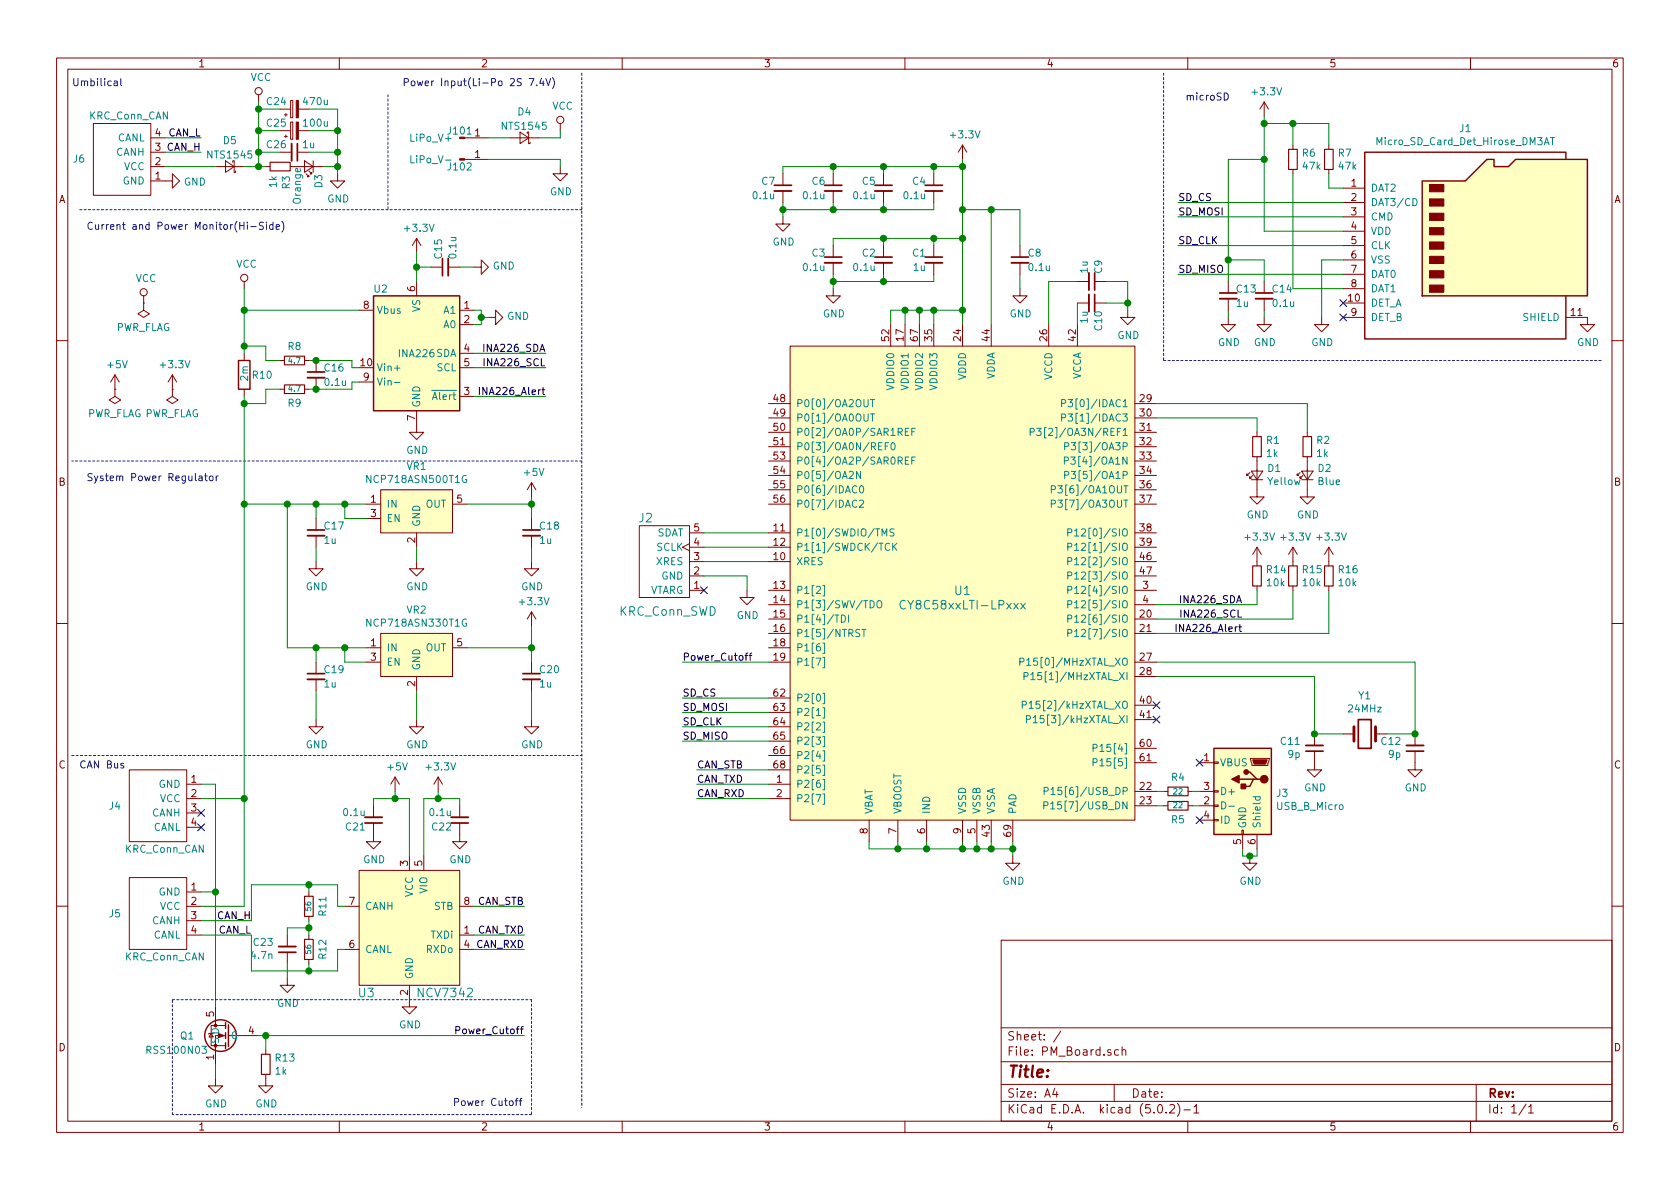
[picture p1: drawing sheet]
<svg xmlns="http://www.w3.org/2000/svg" width="297mm" height="210mm" viewBox="0 0 297 210" stroke-linecap="round" stroke-linejoin="round" font-family="sans-serif">
<g fill="none" stroke="#840000" stroke-width=".18">
<path d="M10 10.3h277v189.9h-277zM12 12.2h273v186.1h-273zM45.7 16.8v1.2M49.5 19.3h1.9M51.4 17.8h.4v3h-.4zM52.8 19.3h1.8M60 10.3v1.9M110 10.3v1.9M160 10.3v1.9M210 10.3v1.9M223.5 18l-.7 1.3M223.5 18v2.6"/>
<path d="M223.5 18l.8 1.3M260 10.3v1.9M16.5 21.8h10.2v12.7h-10.2zM26.7 32h3.8v1.3l1.2-1.3-1.2-1.3v1.3M26.7 24.4h2.5M26.7 29.5h2.5M26.7 26.9h2.5M38.1 29.5h5.1M39.9 28.4l1.5 1.1-1.5 1zM41.1 28.7v-.3h.3v2.1h.3v-.3M47 29.5h.8M49.5 26.9h2.1"/>
<path d="M49.5 23.1h1.9M50.3 20.3h.5M50.3 24.1h.5M50.5 20.1v.5M50.5 23.9v.5M51.3 29.5h5.8M51.4 21.6h.4v3h-.4zM52.6 26.9h2M52.8 23.1h1.8M53.8 28.4l1.6 1.1-1.6 1zM54.1 30.7l.5 .5h-.2h.2v-.2M54.6 30.2l.5 .5h-.2h.2v-.2"/>
<path d="M55.4 28.4v2.1M59.7 30.7v1.3h1.3l-1.3 1.3-1.3-1.3h1.3M82.1 28.2h4.3M82.5 24.4h3.9M90.2 24.4h5M91.9 23.4l1.6 1-1.6 1zM93.2 23.6v-.2h.3v2h.2v-.3M99.1 29.5v1.2h1.2l-1.2 1.3-1.3-1.3h1.3M99.1 21.8v1.3M138.4 38.3v1.3h1.3l-1.3 1.3-1.2-1.3h1.2M138.4 30.7v2.1M138.4 33.8v2"/>
<path d="M147.3 30.7v2.1M147.3 33.8v2M156.2 30.7v2.1M156.2 33.8v2M165.1 30.7v2.1M165.1 33.8v2M170.2 25.6l-.8 1.3M170.2 25.6v2.6M170.2 25.6l.7 1.3M228.6 25.6v.8M228.6 30v.7M234.9 25.6v.8"/>
<path d="M234.9 30v.7M237.5 33.3h3.8M237.5 35.8h3.8M237.5 38.3h3.8M25.4 53.6v1.3l1 .6-1 .6-1-.6 1-.6M25.4 53.6h.1M25.4 52.3v1.3M43.2 49.8v1.2M63.5 54.9h2.5M73.7 42.2v2.5M73.7 49.8v2.5M73.7 42.2l-.8 1.2"/>
<path d="M73.7 42.2l.7 1.2M76.2 47.2h2M79.2 47.2h2.1M81.3 54.9h2.5M81.3 57.4h2.5M83.8 47.2h1.3v-1.2l1.3 1.2-1.3 1.3v-1.3M86.4 56.1h1.2v-1.2l1.3 1.2-1.3 1.3v-1.3M147.3 51v1.3h1.3l-1.3 1.3-1.3-1.3h1.3M147.3 43.4v2.1M147.3 46.5v2M156.2 43.4v2.1M156.2 46.5v2"/>
<path d="M157.5 57.4v3.8M160 57.4v3.8M162.6 57.4v3.8M165.1 43.4v2.1M165.1 46.5v2M165.1 57.4v3.8M170.2 57.4v3.8M175.3 57.4v3.8M180.3 51v1.3h1.3l-1.3 1.3-1.2-1.3h1.2M180.3 43.4v2.1M180.3 46.5v2M185.4 57.4v3.8"/>
<path d="M190.5 57.4v3.8M190.5 49.8h2M190.5 53.6h2M193.5 49.8h2.1M193.5 53.6h2.1M199.4 54.9v1.2h1.3l-1.3 1.3-1.3-1.3h1.3M217.2 56.1v1.3h1.2l-1.2 1.3-1.3-1.3h1.3M217.2 49.8v2M217.2 52.8v2.1M223.5 56.1v1.3h1.3l-1.3 1.3-1.3-1.3h1.3M223.5 49.8v2M223.5 52.8v2.1"/>
<path d="M233.7 56.1v1.3h1.2l-1.2 1.3-1.3-1.3h1.3M237.5 53.6h3.8M237.5 56.1h3.8M237.5 40.9h3.8M237.5 43.4h3.8M237.5 46h3.8M237.5 48.5h3.8M237.5 51h3.8M276.9 56.1h3.8v1.3h1.2l-1.2 1.3-1.3-1.3h1.3M10 60.2h2M20.3 68.8v1.3l1 .6-1 .7-1-.7 1-.6M20.3 68.8h.1"/>
<path d="M20.3 66.3l-.7 1.3M20.3 66.3v2.5M20.3 66.3l.8 1.3M30.5 68.8v1.3l1 .6-1 .7-1-.7 1-.6M30.5 68.8h.1M30.5 66.3l-.8 1.3M30.5 66.3v2.5M30.5 66.3l.7 1.3M43.2 62.5v1.2M43.2 68.8v1.3M49.5 63.7h.8M49.5 68.8h.8"/>
<path d="M53.8 63.7h.8M53.8 68.8h.8M55.9 63.7v2.1M55.9 66.8v2M63.5 67.6h2.5M73.7 72.6v3.8h1.2l-1.2 1.3-1.3-1.3h1.3M81.3 70.1h2.5M81.3 62.5h2.5M81.3 65h2.5M135.9 71.4h3.8M135.9 73.9h3.8M135.9 76.4h3.8"/>
<path d="M135.9 79h3.8M139.7 61.2h61v83.8h-61zM200.7 71.4h3.8M200.7 73.9h3.8M200.7 76.4h3.8M200.7 79h3.8M222.2 76.4v.8M231.1 76.4v.8M285 60.2h2M55.9 99.3v1.3h1.2l-1.2 1.2-1.3-1.2h1.3M55.9 91.7v2M55.9 94.7v2.1"/>
<path d="M64.8 89.1h2.5M64.8 91.7h2.5M67.3 86.6h12.7v7.6h-12.7zM73.7 99.3v1.3h1.2l-1.2 1.2-1.3-1.2h1.3M73.7 94.2v2.6M80 89.1h2.5M94 99.3v1.3h1.2l-1.2 1.2-1.3-1.2h1.3M94 85.3l-.8 1.3M94 85.3v2.6M94 91.7v2M94 94.7v2.1M94 85.3l.7 1.3"/>
<path d="M113 93h8.9v12.7h-8.9zM121.9 96.1l-1.3 .7 1.3 .6M121.9 99.3h2.6M121.9 96.8h2.6M121.9 94.2h2.6M135.9 99.3h3.8M135.9 96.8h3.8M135.9 94.2h3.8M135.9 81.5h3.8M135.9 84.1h3.8M135.9 86.6h3.8M135.9 89.1h3.8"/>
<path d="M200.7 99.3h3.8M200.7 96.8h3.8M200.7 94.2h3.8M200.7 81.5h3.8M200.7 84.1h3.8M200.7 86.6h3.8M200.7 89.1h3.8M221 83.6l-.5 .5v-.3v.3h.2M221.2 83.3h2.1l-1.1 1.5zM221.2 84.8h2.1M221.5 84.1l-.5 .5v-.3v.3h.2M222.2 80.8v7.1h1.3l-1.3 1.2-1.2-1.2h1.2"/>
<path d="M222.2 96.8v3.3M222.2 96.8l-.7 1.2M222.2 96.8l.8 1.2M228.6 96.8l-.8 1.2M228.6 96.8v3.3M228.6 96.8l.8 1.2M229.9 83.6l-.5 .5v-.3v.3h.2M230.1 83.3h2.1l-1.1 1.5zM230.1 84.8h2.1M230.4 84.1l-.5 .5v-.3v.3h.2M231.1 80.8v7.1h1.3l-1.3 1.2-1.2-1.2h1.2M234.9 96.8l-.7 1.2"/>
<path d="M234.9 96.8v3.3M234.9 96.8l.8 1.2M10 110.3h2M55.9 117.1v2M64.8 114.5h2.5M64.8 117.1h2.5M67.3 112h12.7v7.6h-12.7zM73.7 119.6v2.6M80 114.5h2.5M94 108.2v2.5M94 117.1v2M94 108.2l-.8 1.3"/>
<path d="M94 108.2l.7 1.3M121.9 104.4h2.6M121.9 101.8h2.6M132.1 104.4v1.3h1.2l-1.2 1.2-1.3-1.2h1.3M135.9 104.4h3.8M135.9 106.9h3.8M135.9 109.5h3.8M135.9 112h3.8M135.9 114.5h3.8M135.9 117.1h3.8M200.7 104.4h3.8M200.7 101.8h3.8"/>
<path d="M200.7 106.9h3.8M200.7 109.5h3.8M200.7 112h3.8M200.7 117.1h3.8M200.7 119.6h3.8M222.2 103.6v.8M228.6 103.6v.8M234.9 103.6v.8M285 110.3h2M22.9 136.1h10.1v12.7h-10.1zM33 138.7h2.6M55.9 127.2v1.3h1.2l-1.2 1.3-1.3-1.3h1.3"/>
<path d="M55.9 120.1v2.1M69.8 137.4l-.7 1.3M69.8 137.4v2.5M69.8 137.4l.8 1.3M73.7 127.2v1.3h1.2l-1.2 1.3-1.3-1.3h1.3M77.5 137.4l-.8 1.3M77.5 137.4v2.5M77.5 137.4l.7 1.3M94 127.2v1.3h1.2l-1.2 1.3-1.3-1.3h1.3M94 120.1v2.1M135.9 138.7h3.8M135.9 123.4h3.8"/>
<path d="M135.9 126h3.8M135.9 128.5h3.8M135.9 131.1h3.8M135.9 133.6h3.8M135.9 136.1h3.8M200.7 134.9h3.8M200.7 139.9h3.8M200.7 124.7h3.8M200.7 127.2h3.8M200.7 132.3h3.8M205.7 139.9h.8M210.1 139.9h.7"/>
<path d="M212.1 134.9h2.5M212.1 139.9h2.5M214.6 139.8h.8v.3h-.8zM214.6 134.7h.8v.3h-.8zM221.1 134.1h3.3v.3l-.2 1h-2.8zM232.4 132.8v3.3h1.3l-1.3 1.3-1.3-1.3h1.3M232.4 129.8v2M237.5 129.8h1.9M243.2 129.8h1.9M250.2 132.8v3.3h1.3l-1.3 1.3-1.3-1.3h1.3M250.2 129.8v2M22.9 155.2h10.1v12.7h-10.1z"/>
<path d="M33 141.2h2.6M33 143.8h2.6M33 146.3h2.6M33 157.7h2.6M54.6 157.7v.8M63.5 153.9h17.8v20.3h-17.8zM66 145.5v3.3h1.3l-1.3 1.3-1.2-1.3h1.2M66 142.5v2M72.4 151.4v2.5M74.9 151.4v2.5M81.3 145.5v3.3h1.2l-1.2 1.3-1.3-1.3h1.3M81.3 142.5v2"/>
<path d="M135.9 141.2h3.8M153.7 145v3.8M158.7 145v3.8M163.8 145v3.8M170.2 145v3.8M172.7 145v3.8M175.3 145v3.8M179.1 151.4v1.2h1.2l-1.2 1.3-1.3-1.3h1.3M179.1 145v3.8M200.7 142.5h3.8M205.7 142.5h.8M210.1 142.5h.7"/>
<path d="M212.1 142.5h2.5M212.1 145h2.5M214.6 144.9h.8v.3h-.8zM214.6 142.4h.8v.2h-.8zM219.6 146.8h.2v.8h-.2zM219.7 147.6v2.5M221 151.4v1.2h1.2l-1.2 1.3-1.3-1.3h1.3M222.2 147.6v2.5M10 160.2h2M33 165.3h2.6M33 160.3h2.6M33 162.8h2.6"/>
<path d="M38.1 178v3.4M50.8 173v1.2h1.3l-1.3 1.3-1.3-1.3h1.3M50.8 165.3v2.1M50.8 168.4v2M54.6 162v.8M54.6 165.3v.8M54.6 169.7v.7M61 167.9h2.5M61 160.3h2.5M72.4 174.2v3.8h1.3l-1.3 1.3-1.3-1.3h1.3M81.3 165.3h2.5M81.3 167.9h2.5"/>
<path d="M81.3 160.3h2.5M177 166.3h108v32h-108zM285 160.2h2M38.1 190.7v1.3h1.3l-1.3 1.3-1.3-1.3h1.3M39.9 183.1h-1.8v5.1M39.9 181.4h-2.6v3.5h2.6M40.4 183.1h5.3M47 190v2h1.3l-1.3 1.3-1.3-1.3h1.3M47 185.7v.7M60 198.3v1.9M110 198.3v1.9M160 198.3v1.9"/>
<path d="M177 194.8h108M177 191.8h108M177 187.8h108M177 181.8h108M186.5 192.5l-.4 1h1M186.8 193v1M187.6 182.3l-1.3 2M197 191.8v3M197.8 185.7l-.5-.1-.2 .3 .1 .6h.6M198.4 185.7h.1a.37 .37 0 0 1 .6 .1v.8M198.4 185.1v1.5M204.8 195.5l.4-.2a.94 .94 0 0 1 0 1.5 .79 .79 0 0 1-.4-1.3z"/>
<path d="M206.2 196.7v.1M206.8 195.5l.2-.2h.4l.2 .2 .1 .3-.1 .2-.8 .8h.9M208.2 195.1a1.71 1.71 0 0 1 0 2.3M209.3 196.3h1.2M210 198.3v1.9M211.1 195.8l.4-.5v1.5M211.1 196.8h.9M260 198.3v1.9M261 191.8v6.5M269.8 195.2l-1.2 2M270.3 195.8l.4-.5v1.5M270.3 196.8h.8"/>
<circle cx="45.7" cy="16.1" r=".63"/>
<circle cx="99.1" cy="21.2" r=".63"/>
<circle cx="25.4" cy="51.7" r=".63"/>
<circle cx="43.2" cy="49.1" r=".63"/>
</g>
<g fill="none" stroke="#008400" stroke-width=".18">
<path d="M45.7 18v11.5M45.7 19.3h3.8M54.6 19.3h5.1v11.4M29.2 29.5h8.9M29.2 26.9h6.4M29.2 24.4h6.4M43.2 29.5h3.8M45.7 26.9h3.8M45.7 23.1h3.8M54.6 26.9h5.1M54.6 23.1h5.1M57.1 29.5h2.6"/>
<path d="M86.4 28.2h12.7v1.3M86.4 24.4h3.8M99.1 23.1v1.3h-3.9M138.4 35.8v2.5M147.3 29.5v1.2M147.3 35.8v1.3M156.2 29.5v1.2M156.2 35.8v1.3M165.1 29.5v1.2M165.1 35.8v1.3h-26.7M170.2 28.2v29.2M170.2 29.5h-31.8v1.2"/>
<path d="M170.2 37.1h10.1v6.3M175.3 37.1v20.3M208.3 35.8h29.2M208.3 38.3h29.2M223.5 21.8h11.4v3.8M223.5 20.6v20.3h14M223.5 28.2h-6.3v21.6M228.6 30.7v20.3h8.9M228.6 21.8v3.8M234.9 30.7v2.6h2.6M43.2 54.9h20.3M43.2 51v11.5"/>
<path d="M73.7 44.7v5.1M73.7 47.2h2.5M81.3 47.2h2.5M83.8 54.9h1.3v2.5h-1.3M85.1 56.1h1.3M147.3 48.5v2.5M156.2 42.2v1.2M156.2 48.5v1.3M160 54.9v2.5M162.6 54.9v2.5M165.1 42.2v1.2M165.1 48.5v1.3h-17.8"/>
<path d="M165.1 54.9v2.5M170.2 42.2h-22.9v1.2M170.2 54.9h-12.7v2.5M180.3 48.5v2.5M190.5 49.8h-5.1v7.6M190.5 53.6v3.8M195.6 49.8h3.8v5.1M195.6 53.6h3.8M208.3 43.4h29.2M208.3 48.5h29.2M217.2 46h6.3v3.8M217.2 54.9v1.2"/>
<path d="M223.5 54.9v1.2M237.5 46h-3.8v10.1M43.2 70.1v90.2h-7.6M43.2 61.2h3.8v2.5h2.5M49.5 68.8h-2.5v2.6h-3.8M54.6 63.7h7.6v1.3h1.3M63.5 67.6h-1.3v1.2h-7.6M83.8 65h12.7M83.8 62.5h12.7M83.8 70.1h12.7M204.5 73.9h17.7v2.5M204.5 71.4h26.6v5"/>
<path d="M43.2 89.1h21.6M50.8 89.1v25.4h14M55.9 89.1v2.6M55.9 96.8v2.5M61 89.1v2.6h3.8M73.7 96.8v2.5M82.5 89.1h11.5M94 87.9v3.8M94 96.8v2.5M124.5 94.2h11.4M124.5 96.8h11.4M124.5 99.3h11.4"/>
<path d="M55.9 114.5v2.6M61 114.5v2.6h3.8M82.5 114.5h11.5M94 110.7v6.4M120.6 117.1h15.3M124.5 101.8h7.6v2.6M204.5 119.6h27.9v10.2h5.1M204.5 117.1h45.7v12.7h-5.1M222.2 104.4v2.5h-17.7M228.6 104.4v5.1h-24.1M234.9 104.4v7.6h-30.4M35.6 138.7h2.5v39.3"/>
<path d="M55.9 122.2v5M69.8 139.9v1.3M73.7 122.2v5M77.5 139.9v1.3M94 122.2v5M120.6 123.4h15.3M120.6 126h15.3M120.6 128.5h15.3M120.6 131.1h15.3M123.2 138.7h12.7M123.2 136.1h12.7M204.5 139.9h1.2"/>
<path d="M210.8 139.9h1.3M35.6 141.2h7.6M35.6 157.7h2.5M54.6 156.5v1.2M66 142.5v-1.3h6.4v10.2M81.3 142.5v-1.3h-6.4v10.2M123.2 141.2h12.7M153.7 148.8v1.3h25.4M158.7 148.8v1.3M163.8 148.8v1.3M170.2 148.8v1.3M172.7 148.8v1.3"/>
<path d="M175.3 148.8v1.3M179.1 148.8v2.6M204.5 142.5h1.2M210.8 142.5h1.3M219.7 150.1v1.3h2.5v-1.3M35.6 165.3h8.8v6.4h15.3v-3.8h1.3M50.8 170.4v2.6M54.6 162.8v2.5M54.6 170.4v1.3M54.6 164.1h-3.8v1.2M61 160.3h-1.3v-3.8h-15.3v6.3h-8.8M83.8 160.3h8.9"/>
<path d="M83.8 167.9h8.9M83.8 165.3h8.9M38.1 188.2v2.5M45.7 183.1h47M47 183.1v2.6"/>
</g>
<g fill="#008400" stroke="#008400" stroke-width=".25">
<circle cx="179.1" cy="150.1" r=".51"/>
<circle cx="158.8" cy="150.1" r=".51"/>
<circle cx="163.8" cy="150.1" r=".51"/>
<circle cx="170.2" cy="150.1" r=".51"/>
<circle cx="172.7" cy="150.1" r=".51"/>
<circle cx="175.3" cy="150.1" r=".51"/>
<circle cx="170.2" cy="29.5" r=".51"/>
<circle cx="147.3" cy="29.5" r=".51"/>
<circle cx="156.2" cy="29.5" r=".51"/>
<circle cx="165.1" cy="29.5" r=".51"/>
<circle cx="147.3" cy="37.1" r=".51"/>
<circle cx="156.2" cy="37.1" r=".51"/>
<circle cx="138.4" cy="37.1" r=".51"/>
<circle cx="170.2" cy="42.2" r=".51"/>
<circle cx="156.2" cy="42.2" r=".51"/>
<circle cx="165.1" cy="42.2" r=".51"/>
<circle cx="156.2" cy="49.8" r=".51"/>
<circle cx="147.3" cy="49.8" r=".51"/>
<circle cx="170.2" cy="54.9" r=".51"/>
<circle cx="160" cy="54.9" r=".51"/>
<circle cx="162.6" cy="54.9" r=".51"/>
<circle cx="165.1" cy="54.9" r=".51"/>
<circle cx="199.4" cy="53.6" r=".51"/>
<circle cx="232.4" cy="129.8" r=".51"/>
<circle cx="221" cy="151.4" r=".51"/>
<circle cx="54.6" cy="164.1" r=".51"/>
<circle cx="54.6" cy="156.5" r=".51"/>
<circle cx="54.6" cy="171.7" r=".51"/>
<circle cx="77.5" cy="141.2" r=".51"/>
<circle cx="69.9" cy="141.2" r=".51"/>
<circle cx="61" cy="89.1" r=".51"/>
<circle cx="55.9" cy="89.1" r=".51"/>
<circle cx="55.9" cy="114.5" r=".51"/>
<circle cx="94" cy="114.5" r=".51"/>
<circle cx="223.5" cy="21.8" r=".51"/>
<circle cx="228.6" cy="21.8" r=".51"/>
<circle cx="223.5" cy="28.2" r=".51"/>
<circle cx="217.2" cy="46" r=".51"/>
<circle cx="73.7" cy="47.2" r=".51"/>
<circle cx="85.1" cy="56.1" r=".51"/>
<circle cx="55.9" cy="63.7" r=".51"/>
<circle cx="55.9" cy="68.8" r=".51"/>
<circle cx="47" cy="183.1" r=".51"/>
<circle cx="38.1" cy="157.7" r=".51"/>
<circle cx="94" cy="89.1" r=".51"/>
<circle cx="50.8" cy="89.1" r=".51"/>
<circle cx="43.2" cy="54.9" r=".51"/>
<circle cx="170.2" cy="37.1" r=".51"/>
<circle cx="175.3" cy="37.1" r=".51"/>
<circle cx="43.2" cy="61.2" r=".51"/>
<circle cx="61" cy="114.5" r=".51"/>
<circle cx="43.2" cy="71.4" r=".51"/>
<circle cx="43.2" cy="141.2" r=".51"/>
<circle cx="43.2" cy="89.1" r=".51"/>
<circle cx="45.7" cy="19.3" r=".51"/>
<circle cx="45.7" cy="23.1" r=".51"/>
<circle cx="59.7" cy="29.5" r=".51"/>
<circle cx="250.2" cy="129.8" r=".51"/>
<circle cx="59.7" cy="23.1" r=".51"/>
<circle cx="45.7" cy="26.9" r=".51"/>
<circle cx="59.7" cy="26.9" r=".51"/>
<circle cx="45.7" cy="29.5" r=".51"/>
</g>
<g fill="none" stroke="#840000" stroke-width=".33">
<path d="M51.6 25.4v3M136.9 33.8h3.1M145.8 33.8h3M154.7 33.8h3M163.6 33.8h3M79.2 45.7v3.1M145.8 46.5h3M154.7 46.5h3M163.6 46.5h3M178.8 46.5h3.1M192.5 48.3v3M192.5 52.1v3"/>
<path d="M215.6 52.8h3.1M222 52.8h3M54.4 66.8h3M54.4 94.7h3M92.5 94.7h3M54.4 120.1h3M92.5 120.1h3M230.9 131.8h3M248.7 131.8h3M64.5 144.5h3.1M79.8 144.5h3M49.3 167.4h3"/>
</g>
<g fill="none" stroke="#840000" stroke-width=".3">
<path d="M52.6 25.4v3M136.9 32.8h3.1M145.8 32.8h3M154.7 32.8h3M163.6 32.8h3M78.2 45.7v3.1M145.8 45.5h3M154.7 45.5h3M163.6 45.5h3M178.8 45.5h3.1M193.5 48.3v3M193.5 52.1v3"/>
<path d="M215.6 51.8h3.1M222 51.8h3M54.4 65.8h3M54.4 93.7h3M92.5 93.7h3M54.4 119.1h3M92.5 119.1h3M230.9 132.8h3M240.2 127.2h2.2v5.1h-2.2zM248.7 132.8h3M64.5 145.5h3.1M79.8 145.5h3"/>
<path d="M49.3 168.4h3"/>
</g>
<g fill="none" stroke="#000084" stroke-width=".18">
<path d="M236.9 53l1.2 1.2M236.9 55.5l1.2 1.2M238.1 53l-1.2 1.2M238.1 55.5l-1.2 1.2M123.9 103.8l1.2 1.2M125.1 103.8l-1.2 1.2M203.9 124.1l1.2 1.2M203.9 126.6l1.2 1.3M205.1 124.1l-1.2 1.2M205.1 126.6l-1.2 1.3M211.5 134.3l1.2 1.2M212.7 134.3l-1.2 1.2"/>
<path d="M35 143.1l1.2 1.3M35 145.7l1.2 1.2M36.2 143.1l-1.2 1.3M36.2 145.7l-1.2 1.2M211.5 144.4l1.2 1.2M212.7 144.4l-1.2 1.2"/>
</g>
<g fill="#ffffc2" stroke="#ffffc2" stroke-width=".18">
<path d="M214.6 132.3h10.2v15.3h-10.2z"/>
<path d="M63.5 153.9h17.8v20.3h-17.8z"/>
<path d="M66 52.3h15.3v20.3h-15.3z"/>
<path d="M139.7 61.2h61v83.8h-61z"/>
<path d="M67.3 112h12.7v7.6h-12.7z"/>
<path d="M67.3 86.6h12.7v7.6h-12.7z"/>
<path d="M251.5 32h7.6l3.8-3.8h1.3v1.3h2.5l1.3-1.3h12.7v24.1h-29.2z"/>
</g>
<g fill="none" stroke="#840000" stroke-width=".25">
<path d="M251.5 32h7.6l3.8-3.8h1.3v1.3h2.5l1.3-1.3h12.7v24.1h-29.2zM276.9 28.2v-1.3h-35.6v33h35.6v-7.6M66 52.3h15.3v20.3h-15.3zM42.2 63.7h2v5.1h-2zM214.6 132.3h10.2v15.3h-10.2zM219.1 137.8h2.5M220.3 136.5h.7l1.2 1.3h.7M222.2 137.8h-.6l-.6 1.3h-1.3M39.9 180.8v1.1M39.9 182.6v1M39.9 184.4v1M40.4 181.2v3.8"/>
<circle cx="39" cy="183.1" r="2.79"/>
</g>
<g fill="#840000" stroke="#840000" stroke-width=".25">
<path d="M219.5 138.7h.7v.7h-.7z"/>
<path d="M217.8 137.8l1.3-.6v1.2z"/>
<circle cx="223.5" cy="137.8" r=".63"/>
<circle cx="220.3" cy="136.5" r=".38"/>
</g>
<g fill="#840000" stroke="#840000" stroke-width=".18">
<path d="M221.5 134.4h2.5l-.2 .7h-2.1z"/>
<path d="M81.3 24.3h.8v.2h-.8z"/>
<path d="M81.3 28.1h.8v.2h-.8z"/>
<path d="M38.6 182.7l1 .4-1 .4z"/>
<path d="M52.4 17.8h.4v3h-.4z"/>
<path d="M52.4 21.6h.4v3h-.4z"/>
<path d="M252.7 50.4h2.6v1.3h-2.6z"/>
<path d="M252.7 47.9h2.6v1.2h-2.6z"/>
<path d="M252.7 45.3h2.6v1.3h-2.6z"/>
<path d="M252.7 42.8h2.6v1.3h-2.6z"/>
<path d="M252.7 40.3h2.6v1.2h-2.6z"/>
<path d="M252.7 37.7h2.6v1.3h-2.6z"/>
<path d="M252.7 35.2h2.6v1.2h-2.6z"/>
<path d="M252.7 32.6h2.6v1.3h-2.6z"/>
</g>
<g fill="none" stroke="#008484" stroke-width=".18">
<path d="M249.8 35.1a.64 .64 0 0 1 .8 .6 .64 .64 0 0 1-.8 .7zM273 25.6l.5-1.3 .4 1.3M274.1 24.3h.8M274.5 24.3v1.3M69.7 65.1h1M69.7 67.6h1M152.8 70.7v1l.2 .2h.4l.1-.2v-1M152.8 73.2v1l.2 .3 .4-.1 .1-.2v-1M153.9 70.7h.7M153.9 73.2h.7M154.3 70.7v1.2M154.3 73.2v1.3"/>
<path d="M155.3 78.9h.5M156 78.3h-.7v1.2h.7M156.5 78.9h.4M157.1 78.3h-.6v1.2M157.7 78.4l.1-.1a.67 .67 0 0 1 .5 .6 .67 .67 0 0 1-.5 .6l-.2-.2-.1-.2zM158.8 76.4l.6-.1 .1-.1v-.3l-.2-.2h-.5v1.3M159.1 76.4l.4 .6M160.1 76.3h.4M160.7 75.7h-.6v1.3h.6M161.2 76.3h.4M161.8 75.7h-.6v1.3M182.1 76.4l.7-.1v-.4l-.2-.2h-.5v1.3"/>
<path d="M183.3 75.7h.8l-.5 .5 .4 .1v.6l-.2 .1-.5-.1M187.7 71.3h.6l.1-.5-.2-.1h-.5v1.2M187.7 73.9l.6-.1 .1-.5-.2-.1h-.5v1.3M188.2 78.9h.6l.2-.2-.1-.3-.2-.1h-.5v1.2M188.8 70.7h.8l-.4 .4 .4 .2v.5l-.2 .1-.6-.1M188.8 73.2h.8l-.4 .5 .4 .1v.5l-.2 .2-.6-.2M189.4 78.3h.8l-.4 .5 .3 .1v.6h-.5l-.2-.1M82.4 84.1a.59 .59 0 0 0-.7 .6 .59 .59 0 0 0 .7 .6l.1-.5h-.2M150.2 83.5l.4-.1 .3 .3-.1 .2-.7 .7h.8M151.5 86a.6 .6 0 0 0-.9 .4 .6 .6 0 0 0 .6 .8l.3-.2M151.5 88.6a.6 .6 0 0 0-.9 .4 .6 .6 0 0 0 .6 .7l.3-.1M152 88.6l.5-.2 .2 .4-.8 .9h.8"/>
<path d="M152.1 86l.2-.1a.67 .67 0 0 1 .4 .6 .67 .67 0 0 1-.4 .7l-.3-.3v-.2zM152.1 83.4v1.2l-.7-1.2v1.2M156 94.8v-1.3l.4 .9 .4-.9v1.3M157.3 96.2a.51 .51 0 0 0-.6 0 .51 .51 0 0 0-.2 .6 .46 .46 0 0 0 .3 .5 .46 .46 0 0 0 .5-.1M157.8 96.1v1.2M158 96.6l.6 .7M158.1 93.6l-.5-.1-.2 .1v.4l.6 .3 .1 .3-.3 .2-.4-.1M158.6 96.1l-.8 .7M158.8 81.5l.6-.1 .1-.2v-.3l-.2-.1h-.5v1.3M159.1 81.5l.4 .6M160.1 81.4h.4M160.7 80.8h-.6v1.3h.6"/>
<path d="M161.2 81.4h.4M161.8 80.8h-.6v1.3M185.9 86.6l.7-.1v-.5l-.7-.1v1.3M185.9 89.1l.7-.1v-.4l-.7-.2v1.3M188.2 81.5l.6-.1v-.5l-.1-.1h-.5v1.3M188.2 84h.6l.2-.2-.1-.3-.2-.1h-.5v1.2M188.8 94.2l.6-.1 .1-.5-.2-.1h-.5v1.3M188.8 96.7h.6l.1-.5-.2-.1h-.5v1.2M188.8 99.3l.6-.1 .1-.5-.2-.1h-.5v1.3M189.3 80.8h.8l-.4 .5 .4 .1v.6l-.2 .1-.6-.1M189.4 83.4h.8l-.4 .4 .3 .2v.6h-.5l-.2-.1M190 93.9l.4-.4v1.3"/>
<path d="M190 96.4l.4-.3v1.2M190 99l.4-.4v1.3M190 94.8h.7M190 97.3h.7M190 99.9h.7M82.4 109.5a.59 .59 0 0 0-.7 .6 .59 .59 0 0 0 .7 .6l.1-.5h-.2M145.5 103.6h.3v1.8h-.3M145.5 113.7h.3v1.8h-.3M145.5 116.3h.3v1.8h-.3M148.8 108.8a.64 .64 0 0 1 .7 .6 .64 .64 0 0 1-.7 .6zM150 108.8v1.2M152 111.4l-.5-.1-.1 .1v.4l.5 .2 .1 .3-.2 .3-.5-.1"/>
<path d="M152.4 111.3h.7M152.8 111.3v1.3M153.8 106.2a.64 .64 0 0 1 .8 .7 .64 .64 0 0 1-.8 .6zM155.1 106.4l.2-.2a.45 .45 0 0 1 .6 .4v.5l-.2 .3h-.5a.92 .92 0 0 1-.1-1zM160.1 106.3a.62 .62 0 0 0-.8 0 .62 .62 0 0 0-.2 .7 .57 .57 0 0 0 .3 .6 .57 .57 0 0 0 .7-.1M180.3 117l.7-.1v-.4l-.7-.1v1.2M180.5 106.7l.8 1M181.1 119.6l.6-.1 .1-.2-.1-.3-.2-.1h-.4v1.3M181.3 106.7l-.8 1M181.5 116.7l.4-.3v1.2M181.5 117.6h.8M182.3 119.3l.3-.4v1.3"/>
<path d="M188.8 109.4h.6l.1-.5-.2-.1h-.5v1.2M188.8 112l.6-.1 .1-.5-.2-.1h-.5v1.3M188.8 104.3h.6l.1-.5-.2-.1h-.5v1.2M188.8 106.9l.6-.1 .1-.5-.2-.1h-.5v1.3M188.8 101.8l.6-.1 .1-.4-.2-.2h-.5v1.3M190 109.1l.4-.3v1.2M190 111.7l.4-.4v1.3M190 104l.4-.3v1.2M190 106.6l.4-.4v1.3M190 101.5l.4-.4v1.3M190 110h.7M190 112.6h.7"/>
<path d="M190 104.9h.7M190 107.5h.7M190 102.4h.7M145.5 137.8h.3v1.9h-.3M145.5 122.6h.3v1.8h-.3M145.5 125.1h.3v1.9h-.3M145.5 127.7h.3v1.8h-.3M145.5 130.2h.3v1.8h-.3M145.5 132.8h.3v1.8h-.3M145.5 135.3h.3v1.8h-.3M180.7 124.7l.7-.1 .1-.2-.1-.3-.2-.1h-.5v1.3M181.5 127.2l.6-.1v-.4l-.1-.2h-.5v1.3"/>
<path d="M182 124.4l.3-.4v1.3M182 125.3h.7M182.3 120.2h.7M182.7 126.9l.4-.4v1.3M182.7 127.8h.7M184.6 139.9l.7-.1v-.4l-.7-.2v1.3M185.8 139.6l.4-.4v1.3M193.3 132.3l.6-.1v-.5l-.1-.1h-.5v1.3M193.3 134.8h.6v-.5l-.1-.1h-.5v1.2M145.5 140.4h.3v1.8h-.3M184.6 142.4h.6l.1-.2-.1-.3-.2-.1h-.4v1.2M185.8 142.1l.3-.3v1.2"/>
<path d="M185.8 143h.7M185.8 140.5h.8M216 141.8a.64 .64 0 0 1 .7 .6 .64 .64 0 0 1-.7 .6zM217.3 142.6h1M221.5 140.9h1.3M222 140.9v.4l.2 .2 .6-.1v-.5"/>
</g>
<g fill="none" stroke="#840000" stroke-width=".2">
<path d="M47.8 28.7h3.5v1.5h-3.5zM227.8 26.4h1.6v3.6h-1.6zM234.2 26.4h1.5v3.6h-1.5zM50.3 63h3.5v1.5h-3.5zM50.3 68.1h3.5v1.5h-3.5zM221.5 77.2h1.5v3.6h-1.5zM230.4 77.2h1.5v3.6h-1.5zM221.5 100.1h1.5v3.5h-1.5zM227.8 100.1h1.6v3.5h-1.6zM234.2 100.1h1.5v3.5h-1.5zM206.5 139.2h3.6v1.5h-3.6zM53.8 158.5h1.6v3.5h-1.6z"/>
<path d="M206.5 141.7h3.6v1.6h-3.6zM53.8 166.1h1.6v3.6h-1.6zM46.2 186.4h1.6v3.6h-1.6z"/>
</g>
<path d="M84.8 68.5v1.3M131.7 115.9h.5M132.2 115.5l-.3 .2v1.1M132.4 115.9h.5M132.9 115.5l-.3 .2v1.1M207.9 110.4v1.3M80.6 182.2l.6-.1 .1-.4-.2-.2h-.5v1.3" fill="none" stroke="#000" stroke-width=".18"/>
<path d="M68.6 16.8v20.3M102.9 12.9v182.9M205.7 12.9v50.8M102.9 37.1h-88.9M205.7 63.7h77.5M102.9 81.5h-90.2M12.7 133.6h90.2M30.5 176.8h63.5M94 176.8v20.3M30.5 197.1v-20.3M94 197.1h-63.5" fill="none" stroke="#0000c2" stroke-width=".18" stroke-dasharray=".4 .4"/>
<g fill="none" stroke="#0000c2" stroke-width=".18">
<path d="M20.2 14.4h.5l.1 .8M20.8 14.6l-.5 .1-.2 .2 .1 .2h.6M21.4 13.9v1.1l.1 .2M93.5 13.9h.9l-.5 1.3M94.9 15v.2M95.7 13.8l-.3 .9h.8M96 14.3v.9M96.5 13.9l.5 1.3 .4-1.3M97.7 13.7a1.4 1.4 0 0 1 0 1.9M216.5 16.4a.64 .64 0 0 1 .7 .7 .64 .64 0 0 1-.7 .6zM46.6 39.4l-.5-.1-.2 .1v.4l.6 .2 .1 .3-.3 .3-.5-.1M47.1 39.3v.1"/>
<path d="M47.1 39.7v.9M48.3 39.8l-.4-.1-.2 .2 .1 .6h.5M48.3 39.3v1.3M49.8 39.1a1.47 1.47 0 0 1 0 1.9M44.3 40.1h1M48.8 40.1l.6-.1v-.2l-.4-.1-.2 .2 .1 .6h.5M35.2 84.2h.5v.8M35.7 84.5h-.4l-.2 .2 .1 .3h.5M36.2 84.2h.5M36.3 83.7v1.1l.4 .2M37.1 84.2h.3l.2 .1v.7h-.3l-.3-.2zM38.2 84.2v.8"/>
<path d="M38.6 84.2l-.4 .2M21.8 135h-.3l-.1 .1v.2l.4 .2v.3h-.4M91.1 194.7h.5M91.6 194.2l-.3 .2v1.1M91.8 194.7h.5M92.3 194.2l-.3 .2v1.1"/>
</g>
<path d="M239.4 128.5v2.6M243.2 128.5v2.6" fill="none" stroke="#840000" stroke-width=".51"/>
<text font-size="2.8" fill="#840000" x="178" y="190.5">Title:</text>
<g font-size="2.1" fill="#008484">
<text x="113" y="92.4">J2</text>
<text x="159.9" y="107.8">CY8C58xxLTI-LPxxx</text>
<text x="168.8" y="105.2">U1</text>
<text x="109.4" y="108.9">KRC_Conn_SWD</text>
<text x="63.4" y="176.3">U3</text>
<text x="74.1" y="176.3">NCV7342</text>
</g>
<g font-size="2.1" fill="#840000">
<text x="178" y="184">Sheet: /</text>
<text x="178" y="186.7">File: PM_Board.sch</text>
<text x="178" y="196.9">KiCad E.D.A. kicad (5.0.2)-1</text>
<text x="178" y="194.1">Size: A4</text>
<text x="200" y="194.1">Date:</text>
<text x="263" y="194.1">Rev:</text>
<text x="263" y="196.9">Id: 1/1</text>
</g>
<g font-size="1.8" fill="#840000">
<text x="35" y="11.9">1</text>
<text x="85" y="11.9">2</text>
<text x="135" y="11.9">3</text>
<text x="185" y="11.9">4</text>
<text x="235" y="11.9">5</text>
<text x="285" y="11.9">6</text>
<text x="27.5" y="29.2">2</text>
<text x="84" y="24.1">1</text>
<text x="84" y="27.9">1</text>
<text x="10.4" y="35.9">A</text>
<text x="27.5" y="31.7">1</text>
<text x="238.9" y="33">1</text>
<text x="238.9" y="35.6">2</text>
<text x="285.4" y="35.9">A</text>
<text x="238.9" y="38.1">3</text>
<text x="238.9" y="40.6">4</text>
<text x="238.9" y="43.2">5</text>
<text x="238.9" y="45.7">6</text>
<text x="73.4" y="51.5" transform="rotate(-90 73.4 51.5)">6</text>
<text x="238.4" y="53.3">10</text>
<text x="238.9" y="48.3">7</text>
<text x="238.9" y="50.8">8</text>
<text x="64.3" y="54.6">8</text>
<text x="82.1" y="54.6">1</text>
<text x="82.1" y="57.1">2</text>
<text x="238.9" y="55.9">9</text>
<text x="277.8" y="55.9">11</text>
<text x="63.8" y="64.8">10</text>
<text x="82.1" y="62.2">4</text>
<text x="82.1" y="64.8">5</text>
<text x="157.2" y="60.3" transform="rotate(-90 157.2 60.3)">52</text>
<text x="159.8" y="60.3" transform="rotate(-90 159.8 60.3)">17</text>
<text x="162.3" y="60.3" transform="rotate(-90 162.3 60.3)">67</text>
<text x="164.8" y="60.3" transform="rotate(-90 164.8 60.3)">35</text>
<text x="169.9" y="60.3" transform="rotate(-90 169.9 60.3)">24</text>
<text x="175" y="60.3" transform="rotate(-90 175 60.3)">44</text>
<text x="185.2" y="60.3" transform="rotate(-90 185.2 60.3)">26</text>
<text x="190.2" y="60.3" transform="rotate(-90 190.2 60.3)">42</text>
<text x="64.3" y="67.3">9</text>
<text x="82.1" y="69.8">3</text>
<text x="136.8" y="71.1">48</text>
<text x="201.6" y="71.1">29</text>
<text x="73.4" y="74.4" transform="rotate(-90 73.4 74.4)">7</text>
<text x="136.8" y="73.7">49</text>
<text x="136.8" y="76.2">50</text>
<text x="201.6" y="73.7">30</text>
<text x="201.6" y="76.2">31</text>
<text x="136.8" y="78.7">51</text>
<text x="136.8" y="81.3">53</text>
<text x="136.8" y="83.8">54</text>
<text x="201.6" y="78.7">32</text>
<text x="201.6" y="81.3">33</text>
<text x="201.6" y="83.8">34</text>
<text x="10.4" y="85.9">B</text>
<text x="65.6" y="88.9">1</text>
<text x="80.8" y="88.9">5</text>
<text x="136.8" y="86.4">55</text>
<text x="136.8" y="88.9">56</text>
<text x="201.6" y="86.4">36</text>
<text x="201.6" y="88.9">37</text>
<text x="285.4" y="85.9">B</text>
<text x="65.6" y="91.4">3</text>
<text x="73.4" y="96" transform="rotate(-90 73.4 96)">2</text>
<text x="122.7" y="94">5</text>
<text x="136.8" y="94">11</text>
<text x="201.6" y="94">38</text>
<text x="122.7" y="101.6">2</text>
<text x="122.7" y="99.1">3</text>
<text x="122.7" y="96.5">4</text>
<text x="136.8" y="99.1">10</text>
<text x="136.8" y="96.5">12</text>
<text x="201.6" y="96.5">39</text>
<text x="201.6" y="99.1">46</text>
<text x="201.6" y="101.6">47</text>
<text x="122.7" y="104.1">1</text>
<text x="136.8" y="104.1">13</text>
<text x="136.8" y="106.7">14</text>
<text x="202.1" y="104.1">3</text>
<text x="202.1" y="106.7">4</text>
<text x="136.8" y="109.2">15</text>
<text x="136.8" y="111.8">16</text>
<text x="201.6" y="109.2">20</text>
<text x="201.6" y="111.8">21</text>
<text x="65.6" y="114.3">1</text>
<text x="65.6" y="116.8">3</text>
<text x="80.8" y="114.3">5</text>
<text x="136.8" y="114.3">18</text>
<text x="136.8" y="116.8">19</text>
<text x="201.6" y="116.8">27</text>
<text x="201.6" y="119.4">28</text>
<text x="73.4" y="121.4" transform="rotate(-90 73.4 121.4)">2</text>
<text x="136.8" y="123.2">62</text>
<text x="136.8" y="125.7">63</text>
<text x="201.6" y="124.5">40</text>
<text x="136.8" y="128.3">64</text>
<text x="136.8" y="130.8">65</text>
<text x="201.6" y="127">41</text>
<text x="10.4" y="135.9">C</text>
<text x="136.8" y="133.3">66</text>
<text x="136.8" y="135.9">68</text>
<text x="201.6" y="132.1">60</text>
<text x="201.6" y="134.6">61</text>
<text x="212.9" y="134.6">1</text>
<text x="285.4" y="135.9">C</text>
<text x="33.8" y="138.4">1</text>
<text x="33.8" y="141">2</text>
<text x="33.8" y="143.5">3</text>
<text x="137.3" y="138.4">1</text>
<text x="137.3" y="141">2</text>
<text x="201.6" y="139.7">22</text>
<text x="201.6" y="142.2">23</text>
<text x="212.9" y="142.2">2</text>
<text x="212.9" y="139.7">3</text>
<text x="33.8" y="146">4</text>
<text x="153.4" y="147.4" transform="rotate(-90 153.4 147.4)">8</text>
<text x="158.5" y="147.4" transform="rotate(-90 158.5 147.4)">7</text>
<text x="163.6" y="147.4" transform="rotate(-90 163.6 147.4)">6</text>
<text x="169.9" y="147.4" transform="rotate(-90 169.9 147.4)">9</text>
<text x="172.5" y="147.4" transform="rotate(-90 172.5 147.4)">5</text>
<text x="175" y="147.9" transform="rotate(-90 175 147.9)">43</text>
<text x="178.8" y="147.9" transform="rotate(-90 178.8 147.9)">69</text>
<text x="212.9" y="144.8">4</text>
<text x="219.5" y="149.3" transform="rotate(-90 219.5 149.3)">5</text>
<text x="222" y="149.3" transform="rotate(-90 222 149.3)">6</text>
<text x="72.1" y="153.1" transform="rotate(-90 72.1 153.1)">3</text>
<text x="74.7" y="153.1" transform="rotate(-90 74.7 153.1)">5</text>
<text x="33.8" y="157.5">1</text>
<text x="33.8" y="160">2</text>
<text x="61.7" y="160">7</text>
<text x="82.1" y="160">8</text>
<text x="33.8" y="162.6">3</text>
<text x="33.8" y="165.1">4</text>
<text x="61.7" y="167.6">6</text>
<text x="82.1" y="165.1">1</text>
<text x="37.8" y="179.8" transform="rotate(-90 37.8 179.8)">5</text>
<text x="72.1" y="176" transform="rotate(-90 72.1 176)">2</text>
<text x="10.4" y="185.9">D</text>
<text x="44" y="182.9">4</text>
<text x="285.4" y="185.9">D</text>
<text x="37.8" y="187.4" transform="rotate(-90 37.8 187.4)">1</text>
<text x="35" y="199.9">1</text>
<text x="85" y="199.9">2</text>
<text x="135" y="199.9">3</text>
<text x="185" y="199.9">4</text>
<text x="235" y="199.9">5</text>
<text x="285" y="199.9">6</text>
</g>
<g font-size="1.8" fill="#0000c2">
<text x="12.7" y="15.2">Umbilical</text>
<text x="71.1" y="15.2">Power Input(Li-Po 2S 7.4V)</text>
<text x="209.5" y="17.8">microSD</text>
<text x="15.2" y="40.6">Current and Power Monitor(Hi-Side)</text>
<text x="15.2" y="85.1">System Power Regulator</text>
<text x="14" y="135.9">CAN Bus</text>
<text x="80" y="195.6">Power Cutoff</text>
</g>
<g font-size="1.8" fill="#008484">
<text x="44.3" y="14.3">VCC</text>
<text x="221.6" y="16.9">+3.3V</text>
<text x="15.8" y="21.1">KRC_Conn_CAN</text>
<text x="47.2" y="18.6">C24</text>
<text x="47.2" y="22.4">C25</text>
<text x="53.8" y="18.6">470u</text>
<text x="53.8" y="22.4">100u</text>
<text x="79.3" y="23.8">J101</text>
<text x="89" y="23">NTS1545</text>
<text x="91.6" y="20.4">D4</text>
<text x="97.6" y="19.4">VCC</text>
<text x="258.1" y="23.4">J1</text>
<text x="13" y="28.7">J6</text>
<text x="20.5" y="27.6">CANH</text>
<text x="20.8" y="25">CANL</text>
<text x="36.9" y="28">NTS1545</text>
<text x="39.5" y="25.5">D5</text>
<text x="47.2" y="26.2">C26</text>
<text x="53.6" y="26.2">1u</text>
<text x="72.7" y="25.1">LiPo_V+</text>
<text x="72.9" y="28.9">LiPo_V-</text>
<text x="168.2" y="24.5">+3.3V</text>
<text x="230.3" y="27.7">R6</text>
<text x="236.7" y="27.7">R7</text>
<text x="243.8" y="25.7">Micro_SD_Card_Det_Hirose_DM3AT</text>
<text x="21.7" y="32.6">GND</text>
<text x="21.9" y="30.1">VCC</text>
<text x="32.5" y="32.8">GND</text>
<text x="48.9" y="33.1" transform="rotate(-90 48.9 33.1)">1k</text>
<text x="51.3" y="33.4" transform="rotate(-90 51.3 33.4)">R3</text>
<text x="53.2" y="36" transform="rotate(-90 53.2 36)">Orange</text>
<text x="57" y="33.2" transform="rotate(-90 57 33.2)">D3</text>
<text x="57.9" y="35.8">GND</text>
<text x="79.3" y="30.1">J102</text>
<text x="97.2" y="34.5">GND</text>
<text x="133.2" y="35.2">0.1u</text>
<text x="134.7" y="32.7">C7</text>
<text x="142.1" y="35.2">0.1u</text>
<text x="143.6" y="32.7">C6</text>
<text x="151" y="35.2">0.1u</text>
<text x="152.5" y="32.7">C5</text>
<text x="159.9" y="35.2">0.1u</text>
<text x="161.4" y="32.7">C4</text>
<text x="230.4" y="30">47k</text>
<text x="236.8" y="30">47k</text>
<text x="242.3" y="33.9">DAT2</text>
<text x="71.7" y="41">+3.3V</text>
<text x="242.3" y="36.4">DAT3/CD</text>
<text x="242.3" y="39">CMD</text>
<text x="242.3" y="41.5">VDD</text>
<text x="41.8" y="47.3">VCC</text>
<text x="78.2" y="45.7" transform="rotate(-90 78.2 45.7)">C15</text>
<text x="80.7" y="45.6" transform="rotate(-90 80.7 45.6)">0.1u</text>
<text x="87.1" y="47.7">GND</text>
<text x="136.6" y="43.4">GND</text>
<text x="142.1" y="47.9">0.1u</text>
<text x="143.6" y="45.4">C3</text>
<text x="151" y="47.9">0.1u</text>
<text x="152.5" y="45.4">C2</text>
<text x="161.4" y="45.4">C1</text>
<text x="161.5" y="47.9">1u</text>
<text x="181.8" y="45.4">C8</text>
<text x="182" y="47.9">0.1u</text>
<text x="242.3" y="44.1">CLK</text>
<text x="242.3" y="46.6">VSS</text>
<text x="24" y="49.9">VCC</text>
<text x="66.2" y="51.7">U2</text>
<text x="192.3" y="48.3" transform="rotate(-90 192.3 48.3)">1u</text>
<text x="194.9" y="48.3" transform="rotate(-90 194.9 48.3)">C9</text>
<text x="218.7" y="51.7">C13</text>
<text x="225.1" y="51.7">C14</text>
<text x="242.3" y="49.1">DAT0</text>
<text x="242.3" y="51.7">DAT1</text>
<text x="20.4" y="58.5">PWR_FLAG</text>
<text x="66.5" y="55.5">Vbus</text>
<text x="74.3" y="55.2" transform="rotate(-90 74.3 55.2)">VS</text>
<text x="78.5" y="55.5">A1</text>
<text x="78.5" y="58">A0</text>
<text x="89.7" y="56.6">GND</text>
<text x="145.5" y="56.1">GND</text>
<text x="178.5" y="56.1">GND</text>
<text x="192.3" y="57.1" transform="rotate(-90 192.3 57.1)">1u</text>
<text x="194.9" y="58.4" transform="rotate(-90 194.9 58.4)">C10</text>
<text x="197.6" y="59.9">GND</text>
<text x="218.7" y="54.3">1u</text>
<text x="225.2" y="54.3">0.1u</text>
<text x="242.3" y="54.2">DET_A</text>
<text x="242.3" y="56.8">DET_B</text>
<text x="269.4" y="56.8">SHIELD</text>
<text x="19.1" y="65.1">+5V</text>
<text x="28.5" y="65.1">+3.3V</text>
<text x="51" y="61.9">R8</text>
<text x="57.4" y="65.7">C16</text>
<text x="66.5" y="65.7">Vin+</text>
<text x="70.7" y="63.2">INA226 SDA</text>
<text x="77.2" y="65.7">SCL</text>
<text x="215.3" y="61.2">GND</text>
<text x="221.7" y="61.2">GND</text>
<text x="231.9" y="61.2">GND</text>
<text x="278.8" y="61.2">GND</text>
<text x="43.9" y="67.3" transform="rotate(-90 43.9 67.3)">2m</text>
<text x="44.7" y="67">R10</text>
<text x="51" y="71.9">R9</text>
<text x="57.6" y="68.2">0.1u</text>
<text x="66.5" y="68.2">Vin-</text>
<text x="76.7" y="70.7">Alert</text>
<text x="158.1" y="68.8" transform="rotate(-90 158.1 68.8)">VDDIO0</text>
<text x="160.7" y="68.8" transform="rotate(-90 160.7 68.8)">VDDIO1</text>
<text x="163.2" y="68.8" transform="rotate(-90 163.2 68.8)">VDDIO2</text>
<text x="165.7" y="68.8" transform="rotate(-90 165.7 68.8)">VDDIO3</text>
<text x="170.8" y="67.2" transform="rotate(-90 170.8 67.2)">VDDD</text>
<text x="175.9" y="67.2" transform="rotate(-90 175.9 67.2)">VDDA</text>
<text x="186.1" y="67.2" transform="rotate(-90 186.1 67.2)">VCCD</text>
<text x="191.1" y="67.2" transform="rotate(-90 191.1 67.2)">VCCA</text>
<text x="15.3" y="73.8">PWR_FLAG PWR_FLAG</text>
<text x="74.3" y="72.1" transform="rotate(-90 74.3 72.1)">GND</text>
<text x="140.7" y="72">P0[0]/OA2OUT</text>
<text x="140.7" y="74.5">P0[1]/OA0OUT</text>
<text x="140.7" y="77.1">P0[2]/OA0P/SAR1REF</text>
<text x="184.9" y="77.1">P3[2]/OA3N/REF1</text>
<text x="189.5" y="72">P3[0]/IDAC1</text>
<text x="189.5" y="74.5">P3[1]/IDAC3</text>
<text x="71.8" y="80.3">GND</text>
<text x="72" y="83.1">VR1</text>
<text x="140.7" y="79.6">P0[3]/OA0N/REF0</text>
<text x="140.7" y="82.2">P0[4]/OA2P/SAR0REF</text>
<text x="189.9" y="82.2">P3[4]/OA1N</text>
<text x="190" y="79.6">P3[3]/OA3P</text>
<text x="224" y="78.5">R1</text>
<text x="224" y="80.8">1k</text>
<text x="224.2" y="83.5">D1</text>
<text x="232.8" y="78.5">R2</text>
<text x="232.9" y="80.8">1k</text>
<text x="233.1" y="83.5">D2</text>
<text x="65.3" y="85.4">NCP718ASN500T1G</text>
<text x="68.3" y="89.8">IN</text>
<text x="75.3" y="89.8">OUT</text>
<text x="92.8" y="84.2">+5V</text>
<text x="140.7" y="84.7">P0[5]/OA2N</text>
<text x="140.7" y="87.2">P0[6]/IDAC0</text>
<text x="140.7" y="89.8">P0[7]/IDAC2</text>
<text x="187.5" y="87.2">P3[6]/OA1OUT</text>
<text x="187.5" y="89.8">P3[7]/OA3OUT</text>
<text x="190" y="84.7">P3[5]/OA1P</text>
<text x="224.3" y="85.8">Yellow</text>
<text x="233.1" y="85.8">Blue</text>
<text x="57.4" y="93.6">C17</text>
<text x="68.3" y="92.3">EN</text>
<text x="74.3" y="93.2" transform="rotate(-90 74.3 93.2)">GND</text>
<text x="95.5" y="93.6">C18</text>
<text x="116.1" y="94.9">SDAT</text>
<text x="140.7" y="94.9">P1[0]/SWDIO/TMS</text>
<text x="190.8" y="94.9">P12[0]/SIO</text>
<text x="220.3" y="95.6">+3.3V</text>
<text x="220.4" y="91.7">GND</text>
<text x="226.6" y="95.6">+3.3V</text>
<text x="229.3" y="91.7">GND</text>
<text x="233" y="95.6">+3.3V</text>
<text x="57.4" y="96.2">1u</text>
<text x="95.5" y="96.2">1u</text>
<text x="116.1" y="99.9">XRES</text>
<text x="116.1" y="97.4">SCLK</text>
<text x="140.7" y="99.9">XRES</text>
<text x="140.7" y="97.4">P1[1]/SWDCK/TCK</text>
<text x="190.8" y="97.4">P12[1]/SIO</text>
<text x="190.8" y="99.9">P12[2]/SIO</text>
<text x="224" y="101.4">R14</text>
<text x="230.4" y="101.4">R15</text>
<text x="236.7" y="101.4">R16</text>
<text x="54.1" y="104.4">GND</text>
<text x="71.8" y="104.4">GND</text>
<text x="92" y="107">+3.3V</text>
<text x="92.2" y="104.4">GND</text>
<text x="114.7" y="105">VTARG</text>
<text x="117" y="102.5">GND</text>
<text x="140.7" y="105">P1[2]</text>
<text x="140.7" y="107.6">P1[3]/SWV/TDO</text>
<text x="190.8" y="105">P12[4]/SIO</text>
<text x="190.8" y="107.6">P12[5]/SIO</text>
<text x="190.8" y="102.5">P12[3]/SIO</text>
<text x="224.1" y="103.7">10k</text>
<text x="230.4" y="103.7">10k</text>
<text x="236.8" y="103.7">10k</text>
<text x="65.3" y="110.8">NCP718ASN330T1G</text>
<text x="72" y="108.5">VR2</text>
<text x="130.3" y="109.5">GND</text>
<text x="140.7" y="110.1">P1[4]/TDI</text>
<text x="140.7" y="112.6">P1[5]/NTRST</text>
<text x="190.8" y="110.1">P12[6]/SIO</text>
<text x="190.8" y="112.6">P12[7]/SIO</text>
<text x="57.4" y="119">C19</text>
<text x="68.3" y="115.2">IN</text>
<text x="68.3" y="117.7">EN</text>
<text x="74.3" y="118.6" transform="rotate(-90 74.3 118.6)">GND</text>
<text x="75.3" y="115.2">OUT</text>
<text x="95.5" y="119">C20</text>
<text x="140.7" y="115.2">P1[6]</text>
<text x="140.7" y="117.7">P1[7]</text>
<text x="182" y="117.7">P15[0]/MHzXTAL_XO</text>
<text x="57.4" y="121.6">1u</text>
<text x="95.5" y="121.6">1u</text>
<text x="140.7" y="124.1">P2[0]</text>
<text x="182.5" y="125.3">P15[2]/kHzXTAL_XO</text>
<text x="182.9" y="120.3">P15[1]/MHzXTAL_XI</text>
<text x="238.5" y="126">24MHz</text>
<text x="240.2" y="123.7">Y1</text>
<text x="140.7" y="126.6">P2[1]</text>
<text x="140.7" y="129.2">P2[2]</text>
<text x="140.7" y="131.7">P2[3]</text>
<text x="183.4" y="127.9">P15[3]/kHzXTAL_XI</text>
<text x="226.5" y="131.7">C11</text>
<text x="244.3" y="131.7">C12</text>
<text x="54.1" y="132.3">GND</text>
<text x="68.6" y="136.2">+5V</text>
<text x="71.8" y="132.3">GND</text>
<text x="75.5" y="136.2">+3.3V</text>
<text x="92.2" y="132.3">GND</text>
<text x="140.7" y="134.2">P2[4]</text>
<text x="140.7" y="136.8">P2[5]</text>
<text x="194.3" y="133">P15[4]</text>
<text x="194.3" y="135.5">P15[5]</text>
<text x="215.6" y="135.5">VBUS</text>
<text x="227.8" y="134">9p</text>
<text x="245.6" y="134">9p</text>
<text x="19.4" y="143.2">J4</text>
<text x="28.1" y="139.3">GND</text>
<text x="28.3" y="141.9">VCC</text>
<text x="140.7" y="139.3">P2[6]</text>
<text x="140.7" y="141.9">P2[7]</text>
<text x="186.6" y="143.1">P15[7]/USB_DN</text>
<text x="186.7" y="140.6">P15[6]/USB_DP</text>
<text x="207.2" y="138.1">R4</text>
<text x="215.6" y="140.6">D+</text>
<text x="225.8" y="140.9">J3</text>
<text x="225.8" y="143.2">USB_B_Micro</text>
<text x="230.6" y="139.9">GND</text>
<text x="248.4" y="139.9">GND</text>
<text x="26.9" y="144.4">CANH</text>
<text x="27.1" y="146.9">CANL</text>
<text x="60.9" y="144.3">0.1u</text>
<text x="61.2" y="146.9">C21</text>
<text x="76.1" y="144.3">0.1u</text>
<text x="76.5" y="146.9">C22</text>
<text x="154.3" y="144" transform="rotate(-90 154.3 144)">VBAT</text>
<text x="159.4" y="144" transform="rotate(-90 159.4 144)">VBOOST</text>
<text x="164.5" y="144" transform="rotate(-90 164.5 144)">IND</text>
<text x="170.8" y="144" transform="rotate(-90 170.8 144)">VSSD</text>
<text x="173.4" y="144" transform="rotate(-90 173.4 144)">VSSB</text>
<text x="175.9" y="144" transform="rotate(-90 175.9 144)">VSSA</text>
<text x="179.7" y="144" transform="rotate(-90 179.7 144)">PAD</text>
<text x="207.2" y="145.6">R5</text>
<text x="215.6" y="145.7">ID</text>
<text x="220.3" y="146.6" transform="rotate(-90 220.3 146.6)">GND</text>
<text x="222.9" y="146.6" transform="rotate(-90 222.9 146.6)">Shield</text>
<text x="22.1" y="150.8">KRC_Conn_CAN</text>
<text x="64.2" y="152.6">GND</text>
<text x="79.5" y="152.6">GND</text>
<text x="28.1" y="158.4">GND</text>
<text x="28.3" y="160.9">VCC</text>
<text x="57.7" y="161.9" transform="rotate(-90 57.7 161.9)">R11</text>
<text x="64.5" y="160.9">CANH</text>
<text x="73" y="158.7" transform="rotate(-90 73 158.7)">VCC</text>
<text x="75.6" y="158" transform="rotate(-90 75.6 158)">VIO</text>
<text x="76.7" y="160.9">STB</text>
<text x="177.2" y="156.5">GND</text>
<text x="219.2" y="156.5">GND</text>
<text x="19.4" y="162.2">J5</text>
<text x="26.9" y="163.4">CANH</text>
<text x="27.1" y="166">CANL</text>
<text x="44.9" y="167.3">C23</text>
<text x="76.2" y="166">TXDi</text>
<text x="22.1" y="169.8">KRC_Conn_CAN</text>
<text x="44.6" y="169.6">4.7n</text>
<text x="57.7" y="169.5" transform="rotate(-90 57.7 169.5)">R12</text>
<text x="64.5" y="168.5">CANL</text>
<text x="73" y="173.2" transform="rotate(-90 73 173.2)">GND</text>
<text x="75.4" y="168.5">RXDo</text>
<text x="49" y="178">GND</text>
<text x="31.9" y="183.8">Q1</text>
<text x="38.7" y="184.7" transform="rotate(-90 38.7 184.7)">S D</text>
<text x="40.8" y="183.8">G</text>
<text x="70.6" y="181.9">GND</text>
<text x="26.3" y="186.4">RSS100N03</text>
<text x="48.7" y="190">1k</text>
<text x="48.8" y="187.7">R13</text>
<text x="36.3" y="195.8">GND</text>
<text x="45.2" y="195.8">GND</text>
</g>
<g font-size="1.8">
<text x="27.5" y="26.7">3 CAN_H</text>
<text x="27.5" y="24.1">4 CAN_L</text>
<text x="208.3" y="35.6">SD_CS</text>
<text x="208.3" y="38.1">SD_MOSI</text>
<text x="208.3" y="43.2">SD_CLK</text>
<text x="208.3" y="48.3">SD_MISO</text>
<text x="85.8" y="62.2">INA226_SDA</text>
<text x="86" y="64.8">INA226_SCL</text>
<text x="85.5" y="69.8">INA226_Alert</text>
<text x="209" y="106.7">INA226_SDA</text>
<text x="208.7" y="111.8">INA226_Alert</text>
<text x="209.2" y="109.2">INA226_SCL</text>
<text x="120.6" y="116.8">Power_Cutoff</text>
<text x="120.6" y="125.7">SD_MOSI</text>
<text x="120.6" y="123.2">SD_CS</text>
<text x="120.6" y="130.8">SD_MISO</text>
<text x="120.6" y="128.3">SD_CLK</text>
<text x="123.2" y="135.9">CAN_STB</text>
<text x="123.2" y="138.4">CAN_TXD</text>
<text x="123.2" y="141">CAN_RXD</text>
<text x="84.4" y="160">CAN_STB</text>
<text x="38.4" y="162.6">CAN_H</text>
<text x="38.6" y="165.1">CAN_L</text>
<text x="82.1" y="167.6">4 CAN_RXD</text>
<text x="84.4" y="165.1">CAN_TXD</text>
<text x="81.2" y="182.9">Power_Cutoff</text>
</g>
<g font-size="1.4" fill="#008484">
<text x="51.1" y="64.3">4.7</text>
<text x="51.1" y="69.2">4.7</text>
<text x="207.5" y="140.5">22</text>
<text x="207.5" y="142.9">22</text>
<text x="55" y="161" transform="rotate(-90 55 161)">56</text>
<text x="55" y="168.7" transform="rotate(-90 55 168.7)">56</text>
</g>
</svg>
